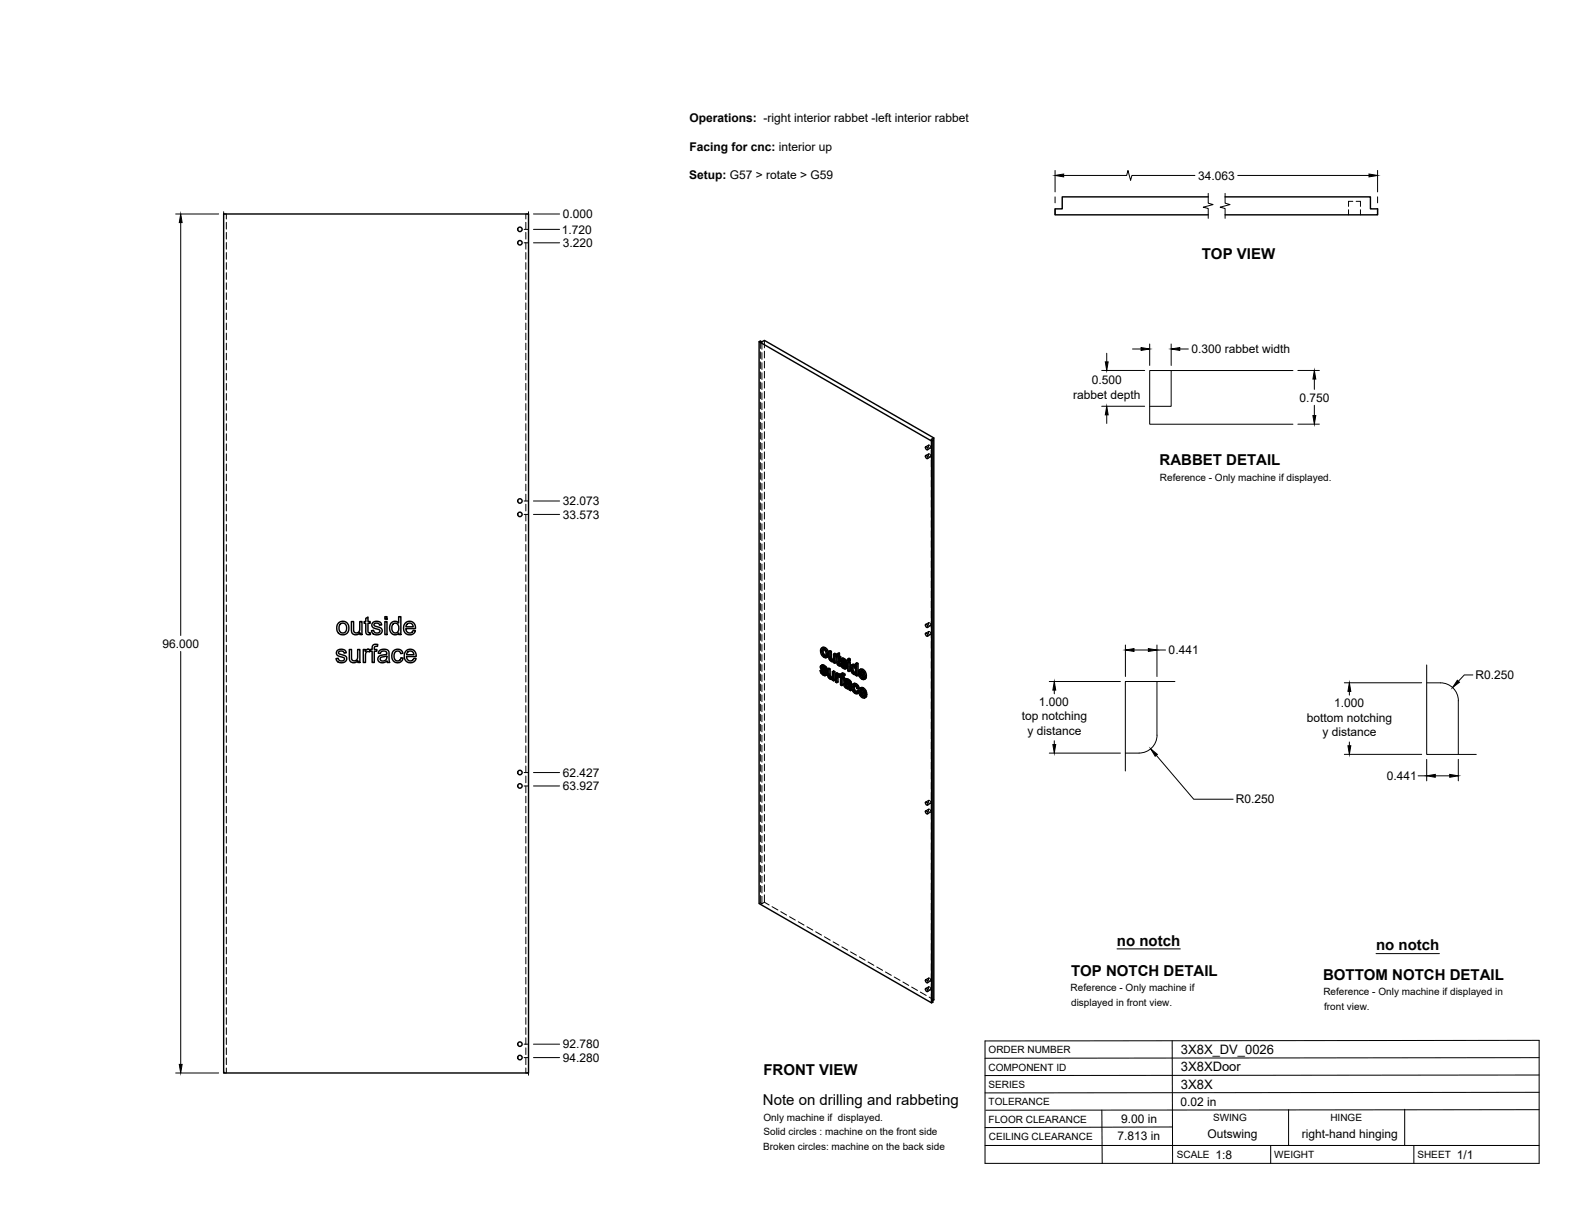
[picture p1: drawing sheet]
<svg xmlns="http://www.w3.org/2000/svg" width="559mm" height="432mm" viewBox="0 0 559 432" stroke-linecap="round" stroke-linejoin="round" font-family="sans-serif">
<!-- layer: Visible -->
<g fill="none" stroke="#000" stroke-width=".51">
<path d="M79.4 75.9h108.1v304.8h-108.1zM428.7 69.9h-51.8v4.2h-2.6v2.1h54.4M434.7 69.9h51.5v4.2h2.6v2.1h-54.1M269.3 121.2v199.4l61.2 35.2v-199.3M328.4 158.5l.6 .2 .2 .8-.6-.1zM331 156.2l-.5 .3-61.2-35.3 .5-.2 .5 .3 .9-.5 60.1 34.6v199.4l-.3 .1M331.3 155.4l-.9 .5 .6 .3v199.4l-.5 .2M328.4 161.7l.6 .1 .2 .8-.6-.1zM129.8 219.4l.8-.5v1.6h.7v.6h-.7v2.9l.2 .5h.5l.1 .6a1.14 1.14 0 0 1-1.3-.1 1.14 1.14 0 0 1-.3-1.2v-2.7h-.6v-.6h.6zM136.5 218.8h.8v.9h-.8zM119.7 230.8l.8-.4a1.7 1.7 0 0 1 2.4 1.2l-.8 .1a.96 .96 0 0 0-1-.8 .96 .96 0 0 0-.9 1l1 .4a1.53 1.53 0 0 1 1.8 1.8 2.03 2.03 0 0 1-2 1.1 2.03 2.03 0 0 1-1.8-1.5l.8-.1a1.08 1.08 0 0 0 1.1 1 1.08 1.08 0 0 0 1-1.1l-.4-.3a2.24 2.24 0 0 1-2.3-1.3zM120.2 220.9l.7-.4a2.33 2.33 0 0 1 2.9 2.8 2.33 2.33 0 0 1-3.7 1.3 2.88 2.88 0 0 1 .1-3.7z"/>
<path d="M120.6 221.5l.7-.4a1.73 1.73 0 0 1 1.7 1.8 1.73 1.73 0 0 1-1.7 1.7l-.3-.2a2.21 2.21 0 0 1-.4-2.9zM123.9 230.4h.8v2.6a1.15 1.15 0 0 0 1.2 1.5 1.15 1.15 0 0 0 1-1.6v-2.5h.8v4.7h-.7v-.7a1.65 1.65 0 0 1-2 .7 1.65 1.65 0 0 1-1.1-1.8zM124.7 220.5h.8v2.6a1.15 1.15 0 0 0 1.1 1.5 1.15 1.15 0 0 0 1-1.6v-2.5h.8v4.6h-.7v-.6a1.65 1.65 0 0 1-1.9 .7 1.65 1.65 0 0 1-1.1-1.8zM128.9 230.4h.7v.7a1.11 1.11 0 0 1 1.7-.5l.7-.2v-.4a1.31 1.31 0 0 1 .6-1.3 1.31 1.31 0 0 1 1.4 0l-.1 .6a.74 .74 0 0 0-1.1 .7v.4h.9v.7h-.9v4h-.8v-4h-.7v-.4l-.2 .6a.84 .84 0 0 0-.9-.1 .84 .84 0 0 0-.5 .8v3.1h-.8zM132.3 220.9l.8-.4a1.7 1.7 0 0 1 2.3 1.2l-.7 .1a.96 .96 0 0 0-1-.8 .96 .96 0 0 0-.9 .9l.6 .4a1.95 1.95 0 0 1 2.2 1.3 1.95 1.95 0 0 1-1.8 1.6 1.95 1.95 0 0 1-2-1.4l.7-.2a1.1 1.1 0 0 0 1.2 1 1.1 1.1 0 0 0 1-1l-.4-.3a2.21 2.21 0 0 1-2.4-1.3zM134.5 231a2.2 2.2 0 0 1 3.5 .4l.3 3.7h-.8l-.2-.6a1.76 1.76 0 0 1-1.9 .7 1.76 1.76 0 0 1-1.3-1.6v-.2a1.71 1.71 0 0 1 1.7-1l.4-.1a.72 .72 0 0 0 1-.6 .72 .72 0 0 0-.9-.7l-1 .2-.4 .7-.7-.1zM135 233.4l2.2-.7a1.3 1.3 0 0 1-.6 1.7 1.3 1.3 0 0 1-1.7-.6zM136.5 220.5h.8v4.6h-.8zM138.8 221a1.73 1.73 0 0 1 2.6 .1v-2.3h.8v6.3h-.7v-.5a1.89 1.89 0 0 1-2.3 .4 1.89 1.89 0 0 1-1-2.2zM139.4 221.5l.4-.3a1.76 1.76 0 0 1 1.7 1 1.76 1.76 0 0 1-.4 2l-.4 .3a1.77 1.77 0 0 1-1.7-1 1.77 1.77 0 0 1 .4-2zM139.6 231a1.95 1.95 0 0 1 1.9-.7 1.95 1.95 0 0 1 1.4 1.5l-.7 .1a1.29 1.29 0 0 0-1.7-.7 1.29 1.29 0 0 0-.7 1.7l.1 .7a1.18 1.18 0 0 0 1.3 .9 1.18 1.18 0 0 0 1-1.1l.8 .1-.3 .9a2.16 2.16 0 0 1-2.9 .4 2.16 2.16 0 0 1-.7-2.9zM143.9 220.9a2.13 2.13 0 0 1 2.5-.2 2.13 2.13 0 0 1 1 2.3h-3.4l.1 .7a1.29 1.29 0 0 0 1.3 .9 1.29 1.29 0 0 0 1.2-.9l.8 .1-.3 .6a2.32 2.32 0 0 1-3.2 .3 2.32 2.32 0 0 1-.4-3.2z"/>
<path d="M144 231a2.15 2.15 0 0 1 2.6-.4 2.15 2.15 0 0 1 1.1 2.3h-3.5l.2 .7a1.3 1.3 0 0 0 1.2 .9 1.3 1.3 0 0 0 1.2-.9l.8 .1-.3 .6a2.32 2.32 0 0 1-3.2 .3 2.32 2.32 0 0 1-.4-3.2zM144.4 221.4l.7-.3 .8 .1 .5 .4 .2 .8h-2.6zM144.7 231.4l1.2-.4a1.23 1.23 0 0 1 .9 1.3h-2.5zM291 237.9l.7 1.4 .8 .4 .5-.1M291.3 236.2l.7-.3 .7 .4 .8 1.2-.5 .3-.1-.6M291.6 231.2v-.4a.9 .9 0 0 1 1.1-.2 .9 .9 0 0 1 .4 1.1l-.2 1-.6 .1M291.6 237.7l-.6 .2 .4 .2M291.6 238.7l.5 .4 .4-.2M291.7 237.3l1 1 .5-.3M291.8 237.9l-.4 .2 .1 .4 .6-.1M291.8 235.9l-.6 .3-.1 .7 1.6 2.1M291.8 236.7l-.3 .3 .5-.2"/>
<path d="M291.8 232.2l.5 .6 .5-.3M291.9 238l.8 .9M292 236.7l.6 .7M292 236.3l.5 .4 .5-.2M292 230.9l-.4 .3v.5l.2 .5 .4-.3M292 236.8l1 1M292 236.8l-.4-.2-.1 .3M292.1 235.9l-.8 .3M292.1 230.4l.1 1.4 .8 .8M292.1 237l-.4 .3-.2-.3M292.3 230.1l.9 .9 .5-.3M292.5 236.1l-.5 .2-.4-.1"/>
<path d="M292.5 236.7l.4 .5 .4-.2M292.7 239l-.2 .2-.4-.1M292.7 238.3l.3 .4 .5-.3M292.8 229.8l-.5 .3-.8-.2M292.9 237.7l.5 .6 .2 .8-.7 .6M293 238.7l.1 .5 .5-.3M293.1 239.2l-.1 .4 .5-.3M293.2 231l.4 1.3 .4-.3M293.4 233.1a1.55 1.55 0 0 1-2.1-1.3l-.2-1 .3-.8 1-.4 .8 .5 .6 .8 .2 1-.1 1-.7 .4M293.6 232.3l-.2 .8 .5-.2M293.6 237.4l.5 .2 .4-.2M294.1 231.1l.4 .3 .5-.3"/>
<path d="M294.1 237.6v2.2l.5-.2M294.1 239.8l.2 .5 .4-.3M294.5 231.4v2.2l.5-.3M294.5 233.6l.2 .4 .5-.3M294.7 234l.3 .3 .5-.2M295 234.3l.4 .1M295.3 238.3l.5 .3 .4-.3M295.4 234.4l.2-.1zM295.7 234.1l-.7-.5v-2.5l-.5-.2-.4 .2v2.5l.9 1.1h.8M295.7 232.1l.5 .2 .4-.2M295.8 238.6v3l.4-.3v-3l-.4-.2-.5 .2v1.9l-.3 .5 .2-.2M295.8 234.7v.4l.4 .2"/>
<path d="M295.8 234.7l-.2 .1M296.2 232.3v3l.4-.2v-3l-.4-.3-.5 .3v2.1M296.6 233l.3 .2 .2 2.6 .7 .5 .4-.2M296.9 232.4l-.3 .2 .3 .2v-.8l.9-.3v1.1l.5 .2v.4l-.5 .3v-.4M297.3 239.3v-.4l-.4-.2-.5 .3v3l.5 .2M297.3 239.9l-.3 .2-.1 .6 .4-.3M297.3 238.9l-.5 .3-.4-.2M297.4 240l-.1 2-.4 .2v-1.5M297.4 240l.5 .2M297.4 240l-.4 .1M297.4 232v1l.4-.2M297.4 233l.4 .3 .5-.3"/>
<path d="M297.4 239.5l.4 .4M297.6 239.1l-.8 .5v-.4M297.6 235.8h.2M297.8 231.7l-.9 .3M297.8 239.8v.4M297.8 239.9l-.1 .4M297.8 235.8l.1 .5M297.9 239.2l.3 .3M297.9 239.2l-.8 .2M297.9 235.2l-.5 .3v-2.1l.4 .3v1.4l.3 .4M297.9 235.4l-.5 .1M298.1 235.5l.7 1.4 .8 .4 .5-.1"/>
<path d="M298.1 235.5l-.6 .1M298.1 235.5h.1M298.1 235.7l-.3 .1M298.4 233.8l.6-.3 .8 .3 .8 1.3-.5 .3-.1-.6M298.4 239.1l.8-.3 .6 .4-.1 .4-.4 .3 .1-.4M298.6 234.5l.4-.2 1.1 1.1M298.7 235.4l-.6 .1 .4 .2M298.7 236.3l.5 .4 .5-.2M298.8 234.9l1 1 .5-.3M298.9 235.5l-.4 .2 .2 .6 .5-.3M298.9 234.3l-.3 .4 .5-.3M298.9 233.5l-.6 .4-.1 .6 1.6 2.1"/>
<path d="M298.9 238.8l-.6 .3-.1 .9-.4-.2 .4-.3M299 239.2l.4 .3 .4-.3M299 235.6l.8 .9M299.1 234.4l.6 .6M299.1 239.8l.5 .5v.4l-.4 .2v-.4M299.1 234l.6 .4 .4-.3M299.2 236.7l.5 .2M299.2 233.5l-.8 .3M299.3 234.7l-.5 .2-.2-.2M299.3 239.9l-.6-.3v.6l.4-.2M299.4 238.9l-.4 .3-.5-.1M299.6 233.7l-.5 .3-.4-.2"/>
<path d="M299.7 234.4l.3 .4 .4-.2M299.8 236.6l-.1 .2M299.8 235.9l.3 .4 .5-.2M300 235.4l.5 .5 .2 .8-.7 .6M300.1 236.3l.1 .5 .5-.3M300.2 236.8l-.1 .4 .5-.3M300.8 235l.4 .2 .5-.2M300.8 233.8l.4 .3 .5-.3M301.2 234.7l.5 .3v3l-.5 .3v-3.1M301.2 234.7l-.4 .3v3l.4 .3M301.2 234.1v.6l.5-.3v-.6l-.5-.2-.4 .2v.6l.4 .3M302.1 236l.6-.3 .9 .3"/>
<path d="M302.4 238.3l.5 .5 .4-.2M302.4 236.5l.6 .1 .6 1.1-.1 1-.6 .1M302.5 236.5l-.3 .8M302.6 237l-.4 .3v.4l.2 .6 .4-.3M302.7 236.5l.1 1.5 .7 .7M302.7 235.7l-.5 .2a2.02 2.02 0 0 0 1.3 3.4l.1-.1M302.8 236.1l.5 .4M303.3 235.8l-.5 .3-.6-.2M303.6 239.2v.4l.4 .2M303.6 239.2l-.2 .1M304 235.7v4.1l.4-.2v-4.2l-.4-.2-.4 .2v1.5l-.3-.4 .3-.2M304.4 235.4l-.4 .3-.4-.3"/>
<path d="M305.2 239.9l.6 .6 .4-.2M305.5 238.4l-.5 .2 1.5 .9-.6-1.2a.48 .48 0 0 0-.6-.2 .48 .48 0 0 0-.3 .5M305.5 238.1v.3l.8 .5M305.5 239.4l.9 .9M305.7 239.7l-.5 .2-.2-.9 1.9 1.2M305.8 237.8l.8 .9 .4-.3M306.2 237.5l-.4 .3-.9-.1M306.6 238.7l.3 1.3 .5-.2M328.4 224.7l.6 .2 .2 .8-.6-.2zM328.4 221.6l.6 .1 .2 .9-.6-.2zM294.3 240.3l.3 .3 .5-.3M294.6 240.6l.4 .1"/>
<path d="M295.3 240.4l-.7-.7-.1-2.3-.4-.3-.5 .3 .1 2.5 .8 1h.9M295.4 240.9v.5l.4 .2M295.4 240.9l-.2 .1M297.8 240.2l.4 .2v2.6l.5 .2M298.7 240.2l.5 .3 .4-.2M299.1 240.9v2.1l-.4 .2v-2.6l.5 .3M299.7 241.1l.6-.3 .5 .1 1.1 1 .3 2.9-.4 .2-.2-.4M299.9 242.9h.3a.75 .75 0 0 1 .8 .2 .75 .75 0 0 1 .1 .8l-.3 .1 .3-.1M300 243.5l.4 .4 .4-.3M300 242.8l-.2 .3M300.1 242.1l-.7 .6 .2 .9 .8 .7h.8l.1 .5 .5 .2M300.2 242.9l-.4 .2 .1 .3 .5-.1"/>
<path d="M300.3 242.9l.2 .6 .6 .3M300.3 241.6l-.4 .3a.8 .8 0 0 1 .9-.1 .8 .8 0 0 1 .4 .9l-1.2-.3M300.3 241.6h.1M300.4 243.9l.4 .1M300.4 242.1l-.7 .3M300.5 240.8l-1 .5-.1 .3 .5 .3M300.6 241.3l.6 .4 .4-.3M301.1 241l-.5 .3-.6-.2M301.2 242.4l-1.1-.3-.5 .3M301.2 241.7l.3 .4 .4-.2M301.5 242.1l.1 .4 .4-.2M301.6 242.5v2.1l.5-.3"/>
<path d="M302.5 242.8l.7-.4 .6 .2 .7 .7 .3 .9-.4 .2-.3-.9M302.6 244l.2 1 .5-.2M302.8 245l.6 .6 .4-.3M303.1 243.8l-.5 .2 .1-.4a.65 .65 0 0 1 .7-.4 .65 .65 0 0 1 .5 .8l.5 .4M303.1 243.2l.1 1.3 .8 .9M303.2 242.4l-.5 .3a2.09 2.09 0 0 0 .4 3.1l1 .3M303.4 242.9l.7 .6 .4-.2M303.8 242.6l-.4 .3-.7-.2M304 245.2l-.2 .4h-.4M304.7 245.4l-.6 .7 .6-.4M304.7 245.1l-.2-.1-.5 .2 .4 .3M305.4 246.5l.5 .6 .5-.3"/>
<path d="M305.6 244.9l-.4 .3 1.4 .8-.5-1.1a.5 .5 0 0 0-.6-.2 .5 .5 0 0 0-.3 .5M305.6 244.7v.2l.9 .5M305.7 245.9l.9 1M305.8 240.5l.4 .1M305.8 246.2l-.4 .3-.3-.9 2 1.1M305.9 244.3l.8 .9 .5-.2M305.9 247.1l.4 .1M306.3 244.1l-.4 .2-.9-.1M306.5 240.3l.4 .3 .5-.2M306.5 240.3l-.2 .2M306.6 246.8l.4 .4 .5-.3M306.6 246.8l-.2 .3"/>
<path d="M306.7 245.2l.4 1.4 .4-.3M306.8 240.1l-.3 .2M306.9 240l.5-.1v-.5l-.6-1.4-1-.7-.9 .4-.4 1 .4 1.3 1.3 1.1 .5-.1 .2-.4M307 246.7l-.4 .1M307 240.1l.3 .4-.7 .5M307.1 246.6l.4-.1v-.5l-.6-1.5-1-.6-.9 .3-.3 1.2 .4 1.3 1.2 1h.4l.3-.5M307.1 246.7l.4 .2-.7 .7M328.4 287.7l.6 .2 .2 .8-.6-.2zM328.4 284.6l.6 .2 .2 .8-.6-.2zM328.4 350.8l.6 .1 .2 .8-.6-.1zM328.4 347.6l.6 .2 .2 .8-.6-.1z"/>
<circle cx="184.5" cy="81.4" r=".79"/>
<circle cx="184.5" cy="86.1" r=".79"/>
<circle cx="184.5" cy="177.7" r=".79"/>
<circle cx="184.5" cy="182.5" r=".79"/>
<circle cx="184.5" cy="278.9" r=".79"/>
<circle cx="184.5" cy="274.1" r=".79"/>
<circle cx="184.5" cy="370.5" r=".79"/>
<circle cx="184.5" cy="375.2" r=".79"/>
</g>
<!-- layer: Hidden -->
<g fill="none" stroke="#000" stroke-width=".35">
<path d="M80.3 75.9v1.8M80.3 78.9v2.4M186.6 75.9v1.8M186.6 78.9v2.4M478.5 74.4v1.8M480 71.4h-1.5v1.8M481.2 71.4h1.5v1.8M482.7 74.4v1.8M80.3 82.5v2.3M80.3 86v2.4M80.3 89.6v2.4M80.3 93.2v2.4"/>
<path d="M80.3 96.8v2.3M186.6 82.5v2.3M186.6 86v2.4M186.6 89.6v2.4M186.6 93.2v2.4M186.6 96.8v2.3M80.3 100.3v2.4M80.3 103.9v2.4M80.3 107.5v2.4M80.3 111v2.4M80.3 114.6v2.4M80.3 118.2v2.4"/>
<path d="M186.6 100.3v2.4M186.6 103.9v2.4M186.6 107.5v2.4M186.6 111v2.4M186.6 114.6v2.4M186.6 118.2v2.4M80.3 121.8v2.3M80.3 125.3v2.4M80.3 128.9v2.4M80.3 132.5v2.4M80.3 136v2.4M80.3 139.6v2.4"/>
<path d="M186.6 121.8v2.3M186.6 125.3v2.4M186.6 128.9v2.4M186.6 132.5v2.4M186.6 136v2.4M186.6 139.6v2.4M269.8 121v2.6M269.8 124.8v2.4M269.8 128.4v2.4M269.8 132v2.3M269.8 135.5v2.4M269.8 139.1v2.4"/>
<path d="M270.3 121.3v2.6M270.3 125.1v2.4M270.3 128.7v2.4M270.3 132.3v2.3M270.3 135.8v2.4M270.3 139.4v2.4M271.2 120.8v2.6M271.2 124.6v2.4M271.2 128.2v2.4M271.2 131.8v2.3M271.2 135.3v2.4M271.2 138.9v2.4"/>
<path d="M80.3 143.2v2.4M80.3 146.7v2.4M80.3 150.3v2.4M80.3 153.9v2.4M80.3 157.5v2.4M186.6 143.2v2.4M186.6 146.7v2.4M186.6 150.3v2.4M186.6 153.9v2.4M186.6 157.5v2.4M269.8 142.7v2.4M269.8 146.2v2.4"/>
<path d="M269.8 149.8v2.4M269.8 153.4v2.4M269.8 157v2.3M270.3 143v2.4M270.3 146.6v2.3M270.3 150.1v2.4M270.3 153.7v2.4M270.3 157.3v2.4M271.2 142.5v2.3M271.2 146.1v2.3M271.2 149.6v2.4M271.2 153.2v2.4"/>
<path d="M271.2 156.8v2.3M329.4 158a.56 .56 0 0 1 .7 .3 .56 .56 0 0 1-.3 .7l-.4-.5zM329.5 157.9l-1 .6M330.1 159l-1 .6M330.4 155.9v2.6M330.4 159.7v2.4M80.3 161v2.4M80.3 164.6v2.4M80.3 168.2v2.4M80.3 171.8v2.3M80.3 175.3v2.4M80.3 178.9v2.4"/>
<path d="M186.6 161v2.4M186.6 164.6v2.4M186.6 168.2v2.4M186.6 171.8v2.3M186.6 175.3v2.4M186.6 178.9v2.4M269.8 160.5v2.4M269.8 164.1v2.4M269.8 167.7v2.4M269.8 171.3v2.3M269.8 174.8v2.4M269.8 178.4v2.4"/>
<path d="M270.3 160.8v2.4M270.3 164.4v2.4M270.3 168v2.4M270.3 171.6v2.3M270.3 175.1v2.4M270.3 178.7v2.4M271.2 160.3v2.4M271.2 163.9v2.4M271.2 167.5v2.4M271.2 171v2.4M271.2 174.6v2.4M271.2 178.2v2.4"/>
<path d="M329.4 161.1a.58 .58 0 0 1 .7 .3 .58 .58 0 0 1-.3 .7l-.4-.5zM329.5 161l-1 .6M330.1 162.1l-1 .6M330.4 163.3v2.4M330.4 166.9v2.4M330.4 170.5v2.3M330.4 174v2.4M330.4 177.6v2.4M80.3 182.5v2.3M80.3 186.1v2.3M80.3 189.6v2.4M80.3 193.2v2.4"/>
<path d="M80.3 196.8v2.3M186.6 182.5v2.3M186.6 186.1v2.3M186.6 189.6v2.4M186.6 193.2v2.4M186.6 196.8v2.3M269.8 182v2.3M269.8 185.5v2.4M269.8 189.1v2.4M269.8 192.7v2.4M269.8 196.3v2.3M269.8 199.8v2.4"/>
<path d="M270.3 182.3v2.4M270.3 185.8v2.4M270.3 189.4v2.4M270.3 193v2.4M270.3 196.6v2.3M271.2 181.8v2.4M271.2 185.3v2.4M271.2 188.9v2.4M271.2 192.5v2.4M271.2 196v2.4M271.2 199.6v2.4M330.4 181.2v2.4"/>
<path d="M330.4 184.7v2.4M330.4 188.3v2.4M330.4 191.9v2.4M330.4 195.5v2.3M330.4 199v2.4M80.3 200.3v2.4M80.3 203.9v2.4M80.3 207.5v2.4M80.3 211.1v2.3M80.3 214.6v2.4M80.3 218.2v2.4M186.6 200.3v2.4"/>
<path d="M186.6 203.9v2.4M186.6 207.5v2.4M186.6 211.1v2.3M186.6 214.6v2.4M186.6 218.2v2.4M269.8 203.4v2.4M269.8 207v2.4M269.8 210.5v2.4M269.8 214.1v2.4M269.8 217.7v2.4M270.3 200.1v2.4M270.3 203.7v2.4"/>
<path d="M270.3 207.3v2.4M270.3 210.9v2.3M270.3 214.4v2.4M270.3 218v2.4M271.2 203.2v2.4M271.2 206.8v2.3M271.2 210.3v2.4M271.2 213.9v2.4M271.2 217.5v2.4M330.4 202.6v2.4M330.4 206.2v2.4M330.4 209.7v2.4"/>
<path d="M330.4 213.3v2.4M330.4 216.9v2.4M80.3 221.8v2.4M80.3 225.3v2.4M80.3 228.9v2.4M80.3 232.5v2.4M80.3 236.1v2.3M80.3 239.6v2.4M186.6 221.8v2.4M186.6 225.3v2.4M186.6 228.9v2.4M186.6 232.5v2.4"/>
<path d="M186.6 236.1v2.3M186.6 239.6v2.4M269.8 221.3v2.3M269.8 224.8v2.4M269.8 228.4v2.4M269.8 232v2.4M269.8 235.5v2.4M269.8 239.1v2.4M270.3 221.6v2.3M270.3 225.1v2.4M270.3 228.7v2.4M270.3 232.3v2.4"/>
<path d="M270.3 235.9v2.3M270.3 239.4v2.4M271.2 221v2.4M271.2 224.6v2.4M271.2 228.2v2.4M271.2 231.8v2.3M271.2 235.3v2.4M271.2 238.9v2.4M291.4 237.7l.4 .9M291.5 236.4l-.5 .3M291.6 236.1l-.5 .2M291.6 230.7l-.5 .2"/>
<path d="M291.6 237.7l.3 .3M291.6 236.9l-.5 .2M291.7 236l-.2 .7 .7 .9a1.13 1.13 0 0 1 .9 1.3h-.4l.4-.2M291.8 238.6l.9 .8h.6M291.8 238.6l-.5 .2M291.9 237.8l-.1 .1M291.9 237.3l-.5 .3M291.9 232l.9 .9 .9 .1M291.9 232l-.4 .3M291.9 236.6l-.1 .1M292 236.7a.33 .33 0 0 1 .2-.4 .33 .33 0 0 1 .4 .3l.5 .7 .4 .2M292 229.7l-.4 .8 .3 1.5"/>
<path d="M292 236.4l-.5 .3M292.1 236.4l-.5 .2M292.2 230.2l-.1 .2M292.2 230.2l.8 .2 .5 .9v.9l-.5 .4M292.2 230.2l-.4 .2M292.5 236.5l-.5 .3M292.5 239.3l-.4 .2M292.6 237.4l.3 .3M292.8 232.9l-.5 .3M292.8 230.2l-.5 .3M292.9 236.9l-.5 .3M293 239l-.4 .2"/>
<path d="M293 238.4l-.5 .2M293.1 237.3l-.5 .3M293.1 239.5l-.5 .2M293.3 230.8l-.4 .3M293.3 232.6l-.4 .2M293.4 233.1l-.4 .3M293.6 231.8l-.5 .3M294.1 237.1l.2 2.9 .8 .7 .7-.1v.5l.4 .2M294.1 239.5l-.4 .2M294.3 239.9l-.5 .3M294.5 230.9l.2 2.8 .8 .8 .7-.1v.5l.4 .2M294.5 233.2l-.4 .3"/>
<path d="M294.7 233.7l-.5 .2M295 234.1l-.5 .3M295.4 234.4l-.4 .3M295.8 238.1v1.9l-.2 .4h-.3M296 234.1l-.4 .3M296.1 234l-.5 .3M296.2 231.8v2l-.5 .3M296.2 234.9l-.4 .2M296.2 234.4l-.4 .3M296.9 238.7v3l.4 .3M297.1 232.3l-.2 .1M297.3 239.4l-.5 .2"/>
<path d="M297.4 231.8v.7l-.3-.2v.4l.3 .2 .1 2.4 .8 .8-.2-.6M297.4 232.5l-.8 .5v-.4M297.4 232.9l-.5 .3M297.4 239.8l-.1 .1M297.5 235.3l-.5 .2M297.5 239.2l-.2 .1M297.5 239.7l-.4 .2M297.6 239.7l-.5 .2M297.6 235.6l-.4 .3M297.8 239.7l-.4 .3 .3-.4 .5 .4 .1-.3 .4 .4v2.6l.4 .3M297.8 233.2l-.4 .2M298 235.9l-.4 .3"/>
<path d="M298.3 233.4l-.5-.2v.5M298.3 239.6l-.5 .3M298.3 239.5h-.1M298.3 239.9l-.5 .3 .4-.2M298.3 239.7l-.5 .2M298.3 235.6l-.2 .1M298.3 236.1h-.1M298.5 235.3l.4 .9M298.6 234l-.4 .3M298.7 239.7l-.5 .3M298.7 233.7l-.5 .3M298.7 235.4l.3 .2"/>
<path d="M298.7 234.5l-.4 .2M298.7 239l-.4 .2M298.8 233.6l-.2 .7 .7 .9a1.14 1.14 0 0 1 .9 1.3h-.4l.4-.2M298.9 238.8l-.2 .9-.5-.2M298.9 236.2l.8 .7 .8 .1M298.9 236.2l-.5 .3M299 235.5h-.1M299 234.9l-.5 .3M299 234.2l-.1 .1M299.1 234.4a.33 .33 0 0 1 .2-.5 .33 .33 0 0 1 .4 .3l.5 .8 .4 .1M299.1 234l-.4 .3M299.2 234l-.5 .3"/>
<path d="M299.2 239.4l-.5 .2M299.5 239.5l-.5 .2M299.6 234.1l-.5 .3M299.7 236.9l-.5 .3M299.7 235l.3 .4M299.7 239.6l-.4-.2-.2 .4M300 234.5l-.4 .3M300.1 236.6l-.4 .2 .4-.2M300.1 236l-.4 .2M300.2 235l-.5 .2M300.2 237.1l-.5 .2M301.2 234.7v3l.5 .3"/>
<path d="M301.2 233.6v.6l.5 .2M301.2 237.7l-.4 .3M301.2 234.2l-.4 .2M302.2 236.8l-.5 .2M302.3 236l-.4 .3M302.3 237.7l-.4 .2M302.5 235.8l-.3 .5v1a1.49 1.49 0 0 0 1.8 1.7v.4l.4 .2M302.7 238.5l-.4 .2M302.8 236.3l-.1 .2M302.8 236.3h.6l.6 1v1.1l-.5 .3M302.8 236.3l-.3 .2M302.9 236.3l-.5 .2"/>
<path d="M303.3 239l-.4 .2M303.3 236.3l-.4 .2M303.7 236.2l-.1 .1M303.8 238.6l-.4 .3M303.8 236.9l-.4 .2M304 235.2v1.5l-.4-.7M304 236.7l-.4 .2M304 239.4l-.4 .2M304 239l-.4 .2M304 237.9l-.4 .2M305 238.4l-.5 .3M305.3 239.8l-.4 .2"/>
<path d="M305.3 237.4l-.3 .7 .3 1.7 .8 .8 1 .2M305.4 238.8l-.4 .2M305.5 239.4l-.1-.6 2 1.1M305.7 237.9l-.2 .2M305.7 237.9l.8 .3 .4 1-.6-.3M305.7 237.9l-.5 .2M306.2 237.9l-.4 .3M306.7 238.5l-.4 .3M306.9 239.2l-.4 .3M329.4 224.1a.58 .58 0 0 1 .7 .3 .58 .58 0 0 1-.3 .8l-.4-.5zM329.4 221a.56 .56 0 0 1 .7 .3 .56 .56 0 0 1-.3 .7l-.4-.4zM329.5 224.1l-1 .5"/>
<path d="M329.5 220.9l-1 .6M330.1 225.2l-1 .5M330.1 222l-1 .6M330.4 220.5v2.3M330.4 224v2.4M330.4 227.6v2.4M330.4 231.2v2.4M330.4 234.7v2.4M330.4 238.3v2.4M80.3 243.2v2.4M80.3 246.8v2.4M80.3 250.3v2.4"/>
<path d="M80.3 253.9v2.4M80.3 257.5v2.4M186.6 243.2v2.4M186.6 246.8v2.4M186.6 250.3v2.4M186.6 253.9v2.4M186.6 257.5v2.4M269.8 242.7v2.4M269.8 246.3v2.3M269.8 249.8v2.4M269.8 253.4v2.4M269.8 257v2.4"/>
<path d="M270.3 243v2.4M270.3 246.6v2.4M270.3 250.1v2.4M270.3 253.7v2.4M270.3 257.3v2.4M271.2 242.5v2.4M271.2 246.1v2.3M271.2 249.6v2.4M271.2 253.2v2.4M271.2 256.8v2.3M294.6 240.3l-.5 .3M295 240.7l-.5 .2"/>
<path d="M295.4 240.4l-.2 .1M295.6 240.3l-.5 .3M295.7 240.2l-.4 .3M295.8 240.6l-.4 .3 .3-.1M295.8 241.1l-.4 .3M296.9 241.7l-.5 .3M298.7 242.7l-.5 .3M298.7 240.1l-.5 .3M299.1 240.4l-.4 .2M299.6 240.7l-.5-.3v.5M299.8 242.6l-.4 .3M299.9 241.3l-.5 .3"/>
<path d="M299.9 242.3l-.5 .2M300 242.1l-.2 .7 .4 .8 .6 .5h.9l.1 .4M300 243.4l-.4 .2M300.1 240.9l-.5 .3M300.1 240.9l-.2 .4 .4 .3a.86 .86 0 0 1 1 0 .86 .86 0 0 1 .3 .9l-.4-.1M300.3 242.9l.2-.3a.78 .78 0 0 1 .9 .2 .78 .78 0 0 1 .1 .9l-.4 .1M300.3 242.9h-.1M300.5 242.6l-.5 .3 .4-.2M300.5 241.3l-.4 .3M300.7 244l-.5 .2M301 241.4l-.5 .3M301.2 244.2l-.5 .2"/>
<path d="M301.3 243.8l-.2 .1M301.4 243.7l-.4 .3M301.5 241.9l-.4 .2M301.6 243.6l-.5 .2M301.6 242.9l-.4 .3M301.6 242.5l-.4 .3M301.6 242.4l-.4 .3M301.7 244.1l-.5 .2M301.8 244.5l.4 .3M301.8 244.5l-.5 .3M302.6 243.5l-.4 .3M302.8 242.8l-.5 .2"/>
<path d="M302.9 244.9l-.4 .2M303 242.5l-.4 .8 .3 1.6 .9 .9 .7 .1M303.1 243.2a.77 .77 0 0 1 1-.1 .77 .77 0 0 1 .3 .9l.4 .2M303.3 243l-.5 .3M303.8 245.8l-.4 .2M303.8 243.1l-.4 .2M304.2 243.4l-.5 .3M304.2 245.4h-.2M304.2 245.4l-.4 .3M304.4 244l-.4 .3M304.5 245l-.3 .4M304.7 245.1l.2 .2-.2 .4"/>
<path d="M304.9 245.3l-.2 .1M305.1 245l-.4 .2M305.5 244l-.4 .8 .4 1.5 1 1 .7 .1M305.5 246.3l-.5 .3M305.6 245.3l-.5 .3M305.7 245.9l-.1-.6 1.9 1.2M305.8 244.4l-.2 .3M305.8 244.4l.8 .3 .4 1.1-.5-.4M305.8 244.4l-.4 .3M306.3 244.5l-.4 .3M306.4 247.2l-.5 .3M306.4 240.3h.2"/>
<path d="M306.6 246.9h.2M306.6 240.3l-.3 .2M306.7 240.3l-.9 .6M306.8 246.9l-.4 .2M306.9 245.1l-.5 .3M306.9 240l-.1 .1M307 240.9l-.5 .2M307 240.1l-.4 .2M307 245.8l-.4 .2M307 246.6v.1M307.1 247.4l-.4 .3M307.1 246.7l-.3 .2"/>
<path d="M330.4 241.9v2.4M330.4 245.5v2.3M330.4 249v2.4M330.4 252.6v2.4M330.4 256.2v2.4M330.4 259.8v2.3M80.3 261v2.4M80.3 264.6v2.4M80.3 268.2v2.4M80.3 271.8v2.4M80.3 275.3v2.4M80.3 278.9v2.4"/>
<path d="M186.6 261v2.4M186.6 264.6v2.4M186.6 268.2v2.4M186.6 271.8v2.4M186.6 275.3v2.4M186.6 278.9v2.4M269.8 260.5v2.4M269.8 264.1v2.4M269.8 267.7v2.4M269.8 271.3v2.3M269.8 274.8v2.4M269.8 278.4v2.4"/>
<path d="M270.3 260.9v2.3M270.3 264.4v2.4M270.3 268v2.4M270.3 271.6v2.4M270.3 275.1v2.4M270.3 278.7v2.4M271.2 260.4v2.3M271.2 263.9v2.4M271.2 267.5v2.4M271.2 271.1v2.3M271.2 274.6v2.4M271.2 278.2v2.4"/>
<path d="M330.4 263.3v2.4M330.4 266.9v2.4M330.4 270.5v2.4M330.4 274v2.4M330.4 277.6v2.4M80.3 282.5v2.4M80.3 286.1v2.3M80.3 289.6v2.4M80.3 293.2v2.4M80.3 296.8v2.3M186.6 282.5v2.4M186.6 286.1v2.3"/>
<path d="M186.6 289.6v2.4M186.6 293.2v2.4M186.6 296.8v2.3M269.8 282v2.4M269.8 285.6v2.3M269.8 289.1v2.4M269.8 292.7v2.4M269.8 296.3v2.4M269.8 299.8v2.4M270.3 282.3v2.4M270.3 285.9v2.3M270.3 289.4v2.4"/>
<path d="M270.3 293v2.4M270.3 296.6v2.4M271.2 281.8v2.4M271.2 285.3v2.4M271.2 288.9v2.4M271.2 292.5v2.4M271.2 296.1v2.4M271.2 299.6v2.4M329.4 287.1a.58 .58 0 0 1 .7 .4 .58 .58 0 0 1-.3 .7l-.4-.5zM329.4 284a.56 .56 0 0 1 .7 .3 .56 .56 0 0 1-.3 .8l-.4-.5zM329.5 287.1l-1 .6M329.5 284l-1 .6"/>
<path d="M330.1 285.1l-1 .6M330.1 288.2l-1 .6M330.4 281.2v2.4M330.4 284.8v2.3M330.4 288.3v2.4M330.4 291.9v2.4M330.4 295.5v2.4M330.4 299v2.4M80.3 300.4v2.3M80.3 303.9v2.4M80.3 307.5v2.4M80.3 311.1v2.3"/>
<path d="M80.3 314.6v2.4M80.3 318.2v2.4M186.6 300.4v2.3M186.6 303.9v2.4M186.6 307.5v2.4M186.6 311.1v2.3M186.6 314.6v2.4M186.6 318.2v2.4M269.8 303.4v2.4M269.8 307v2.4M269.8 310.6v2.3M269.8 314.1v2.4"/>
<path d="M269.8 317.7v2.6M270.3 300.1v2.4M270.3 303.7v2.4M270.3 307.3v2.4M270.3 310.9v2.3M270.3 314.4v2.4M270.3 318v2.7M271.2 317.5v2.6l1.7 1M271.2 303.2v2.4M271.2 306.8v2.4M271.2 310.3v2.4M271.2 313.9v2.4"/>
<path d="M330.4 302.6v2.4M330.4 306.2v2.4M330.4 309.8v2.3M330.4 313.3v2.4M330.4 316.9v2.4M80.3 321.8v2.4M80.3 325.4v2.3M80.3 328.9v2.4M80.3 332.5v2.4M80.3 336.1v2.4M80.3 339.6v2.4M186.6 321.8v2.4"/>
<path d="M186.6 325.4v2.3M186.6 328.9v2.4M186.6 332.5v2.4M186.6 336.1v2.4M186.6 339.6v2.4M269.8 320.3l.5 .4M269.8 320.3l-.5 .3M271.2 320.1l-.9 .6M273.9 321.7l2.1 1.2M277 323.5l2.1 1.2M280.1 325.3l2.1 1.2M283.2 327l2.1 1.2"/>
<path d="M286.3 328.8l2.1 1.2M289.4 330.6l2.1 1.2M292.5 332.4l2.1 1.2M295.6 334.2l2 1.2M298.7 336l2.1 1.1M301.8 337.7l2 1.2M304.9 339.5l2 1.2M330.4 320.5v2.4M330.4 324v2.4M330.4 327.6v2.4M330.4 331.2v2.4M330.4 334.8v2.3"/>
<path d="M330.4 338.3v2.4M80.3 343.2v2.4M80.3 346.8v2.4M80.3 350.4v2.3M80.3 353.9v2.4M80.3 357.5v2.4M186.6 343.2v2.4M186.6 346.8v2.4M186.6 350.4v2.3M186.6 353.9v2.4M186.6 357.5v2.4M308 341.3l2 1.2"/>
<path d="M311.1 343.1l2 1.2M314.2 344.9l2 1.2M317.3 346.6l2 1.2M320.4 348.4l2 1.2M323.4 350.2l2.1 1.2M326.5 352l2.1 1.2M329.4 350.2a.56 .56 0 0 1 .7 .3 .56 .56 0 0 1-.3 .7l-.4-.5zM329.4 347.1a.56 .56 0 0 1 .7 .3 .56 .56 0 0 1-.3 .7l-.4-.5zM329.5 350.1l-1 .6M329.5 347l-1 .6M329.6 353.8l1.7 1M330.1 351.2l-1 .6"/>
<path d="M330.1 348.1l-1 .6M330.4 341.9v2.4M330.4 345.5v2.4M330.4 349.1v2.3M330.4 352.6v2.7M330.4 355.3l.6 .3M331 354.9l-.6 .4M80.3 361.1v2.4M80.3 364.6v2.4M80.3 368.2v2.4M80.3 371.8v2.4M80.3 375.3v2.4"/>
<path d="M80.3 378.9v1.8M186.6 361.1v2.4M186.6 364.6v2.4M186.6 368.2v2.4M186.6 371.8v2.4M186.6 375.3v2.4M186.6 378.9v1.8"/>
</g>
<!-- layer: Reference -->
<g fill="none" stroke="#000" stroke-width=".35">
<path d="M79.4 75.1v.8h.8M187.5 75.1v.8h-.8M374.3 69.9v2.1M374.3 74.1v2.1M488.8 69.9v2.1M488.8 74.1v2.1M185.9 81.4h1.6M185.9 86.1h1.6M415.5 131.5v12.7h-7.6M458.7 131.5h-50.8v19h50.8M185.9 177.8h1.6M185.9 182.5h1.6"/>
<path d="M506.2 235.9v31.8h17.6M410.5 241.8v19a6.4 6.4 0 0 1-6.4 6.4M416.9 241.8h-17.6v31.8M506.2 242.3a13 13 0 0 1 7.8 .7 6.3 6.3 0 0 1 3.4 5.6v19.1M185.9 274.1h1.6M185.9 278.9h1.6M399.3 267.2h4.8M79.4 379.9v.8h.8M185.9 375.2h1.6M185.9 370.5h1.6M186.7 380.7h.8v.8"/>
</g>
<!-- layer: Hidden Narrow -->
<path d="M292.5 237.9l-.4 .3M294.1 239l-.5 .2M294.5 232.7l-.4 .3M295.8 239.7l-.5 .2M296.2 233.4l-.5 .3M297.4 234.7l-.5 .2M298.7 239.4l-.5 .3M299.1 239.7h.1M299.7 235.6l-.5 .2M300.9 242.7l-.4 .3M301.6 243.1l-.4 .3" fill="none" stroke="#000" stroke-width=".35"/>
<!-- layer: Visible Narrow -->
<path d="M292.5 237.4l-.4 .2M294.5 239l-.4 .3M295 232.8l-.5 .2M297.8 234.9l-.4 .3M299.1 239.7l-.4 .3M299.7 235l-.5 .2M300.8 242.3l-.4 .2M302.1 242.8l-.5 .2M302.1 243.4l-.5 .3" fill="none" stroke="#000" stroke-width=".35"/>
<!-- layer: Titleblock -->
<g fill="none" stroke="#000" stroke-width=".36">
<path d="M349.5 369.3l196.6-.2v43.7h-196.6zM415.9 369.3l.1 43.5M546.1 375.3l-196.6 .2M390.9 393.9l.2 18.9M416 399.9l-66.5 .2M457.2 393.7v12.7M498.4 393.6v12.7M546.1 393.7l-196.3 .2M546.1 387.6l-196.6 .2M546.1 381.4l-196.6 .2M349.5 406.4h196.6M450.8 406.4v6.4"/>
<path d="M501.6 406.4v6.4"/>
</g>
<!-- layer: FD_Dimensions -->
<g fill="none" stroke="#000" stroke-width=".35">
<path d="M62.3 75.9h15.3M64.1 79v146.5M189.3 75.9h9.2M374.3 60.5v7.6M377.4 62.3h22.3l.5-1.8 .9 3.5 .5-1.7h22.3M439.1 62.3h46.6M488.8 60.5v7.6M189.3 81.4h9.2M189.3 86.1h9.2M390.9 131.4h15.2M392.7 125.3v3.1M401.8 123.8h3.1"/>
<path d="M407.9 122v7.7M415.5 122v7.7M418.6 123.8h3M460.5 131.4h7.6M466.3 134.5v3.7M390.9 144.1h15.2M392.7 147.2v3M460.5 150.5h7.6M466.3 143.8v3.6M189.3 177.8h9.2M189.3 182.5h9.2M64.1 231.1v146.6"/>
<path d="M399.3 228.9v11.1M402.3 230.6h5.1M410.5 228.9v11.1M410.5 230.6h3M522.6 239.5h-3.1l-2.1 2.2M372.3 241.8h25.2M374.1 244.9v1.3M477 242.3h27.4M478.7 245.3v1.3M189.3 274.1h9.2M189.3 278.9h9.2M372.3 267.2h25.2"/>
<path d="M374.1 262.8v1.4M410.3 268l13.2 15.6h14M477 267.7h27.4M478.7 263.3v1.3M503.1 275.3h3.1M506.2 269.4v7.7M509.2 275.3h5.1M517.4 269.4v7.7M189.3 370.5h9.2M189.3 375.2h9.2M62.3 380.7h15.3"/>
</g>
<g fill="#000" stroke="#000" stroke-width=".35">
<path d="M64.1 75.9l.5 3.1h-1zM374.3 62.3l3.1-.6v1.1zM485.7 61.7l3.1 .6-3.1 .5zM392.2 128.4h1l-.5 3zM404.9 123.3l3 .5-3 .5zM415.5 123.8l3.1-.5v1zM466.3 131.4l.5 3.1h-1zM392.7 144.1l.5 3.1h-1zM465.8 147.4h1l-.5 3.1zM399.3 230.6l3-.5v1zM407.4 230.1l3.1 .5-3.1 .5zM374.1 241.8l.5 3.1h-1.1z"/>
<path d="M478.7 242.3l.6 3h-1.1zM517.1 241.4l.7 .7-2.4 1.8zM373.5 264.2h1.1l-.5 3zM408.3 265.7l2.3 2-.7 .6zM478.2 264.6h1.1l-.6 3.1zM506.2 275.3l3-.5v1zM514.3 274.8l3.1 .5-3.1 .5zM63.6 377.7h1l-.5 3z"/>
</g>
<!-- layer: Break Lines -->
<path d="M428.7 68.6v3.5l1.7 .5-3.5 .9 1.8 .5v3.5M434.7 68.6v3.5l1.7 .5-3.5 .9 1.8 .5v3.5" fill="none" stroke="#000" stroke-width=".35"/>
<!-- layer: Notes -->
<path d="M396.3 336.7h22.5M488.2 338.3h22.5" fill="none" stroke="#000" stroke-width=".35"/>
<g font-size="5.3">
<text x="426.4" y="92.1">TOP VIEW</text>
<text x="411.4" y="165.1">RABBET DETAIL</text>
<text x="396.3" y="335.5">no notch</text>
<text x="488.2" y="337.2">no notch</text>
<text x="380" y="346.1">TOP NOTCH DETAIL</text>
<text x="469.4" y="347.5">BOTTOM NOTCH DETAIL</text>
<text x="270.9" y="381.4">FRONT VIEW</text>
<text x="270.7" y="392.2">Note on drilling and rabbeting</text>
</g>
<g font-size="4.6">
<text x="419" y="373.8">3X8X_DV_0026</text>
<text x="419" y="380.1">3X8XDoor</text>
<text x="419" y="386.2">3X8X</text>
</g>
<g font-size="4.3">
<text x="244.6" y="43.2">Operations: -right interior rabbet -left interior rabbet</text>
<text x="244.6" y="53.4">Facing for cnc: interior up</text>
<text x="244.5" y="63.6">Setup: G57 &gt; rotate &gt; G59</text>
<text x="425" y="63.7">34.063</text>
<text x="199.6" y="77.4">0.000</text>
<text x="199.3" y="82.9">1.720</text>
<text x="199.6" y="87.7">3.220</text>
<text x="422.7" y="125.3">0.300 rabbet width</text>
<text x="387.3" y="136.4">0.500</text>
<text x="380.7" y="141.5">rabbet depth</text>
<text x="461" y="142.5">0.750</text>
<text x="199.6" y="179.2">32.073</text>
<text x="199.6" y="184">33.573</text>
<text x="57.6" y="229.8">96.000</text>
<text x="414.6" y="232.1">0.441</text>
<text x="523.5" y="241">R0.250</text>
<text x="368.6" y="250.5">1.000</text>
<text x="473.3" y="251">1.000</text>
<text x="362.6" y="255.6">top notching</text>
<text x="463.6" y="256">bottom notching</text>
<text x="364.5" y="260.7">y distance</text>
<text x="469.2" y="261.1">y distance</text>
<text x="199.7" y="275.6">62.427</text>
<text x="199.7" y="280.4">63.927</text>
<text x="492" y="276.8">0.441</text>
<text x="438.4" y="285.1">R0.250</text>
<text x="199.6" y="372">92.780</text>
<text x="199.6" y="376.7">94.280</text>
<text x="418.8" y="392.4">0.02 in</text>
<text x="397.8" y="398.3">9.00 in</text>
<text x="396.5" y="404.3">7.813 in</text>
<text x="428.4" y="403.6">Outswing</text>
<text x="461.8" y="403.8">right-hand hinging</text>
<text x="431.3" y="411.1">1:8</text>
<text x="516.9" y="411.1">1/1</text>
</g>
<g font-size="3.5">
<text x="411.5" y="170.7">Reference - Only machine if displayed.</text>
<text x="379.9" y="351.7">Reference - Only machine if</text>
<text x="469.5" y="353.1">Reference - Only machine if displayed in</text>
<text x="380" y="356.8">displayed in front view.</text>
<text x="469.8" y="358.2">front view.</text>
<text x="350.8" y="373.6">ORDER NUMBER</text>
<text x="350.8" y="379.9">COMPONENT ID</text>
<text x="350.8" y="386.1">SERIES</text>
<text x="350.8" y="392.2">TOLERANCE</text>
<text x="270.9" y="397.7">Only machine if displayed.</text>
<text x="350.8" y="398.4">FLOOR CLEARANCE</text>
<text x="430.4" y="397.8">SWING</text>
<text x="472" y="397.7">HINGE</text>
<text x="270.8" y="407.9">Broken circles: machine on the back side</text>
<text x="270.9" y="402.8">Solid circles : machine on the front side</text>
<text x="350.8" y="404.4">CEILING CLEARANCE</text>
<text x="417.5" y="410.9">SCALE</text>
<text x="452.1" y="410.9">WEIGHT</text>
<text x="502.9" y="410.9">SHEET</text>
</g>
</svg>
